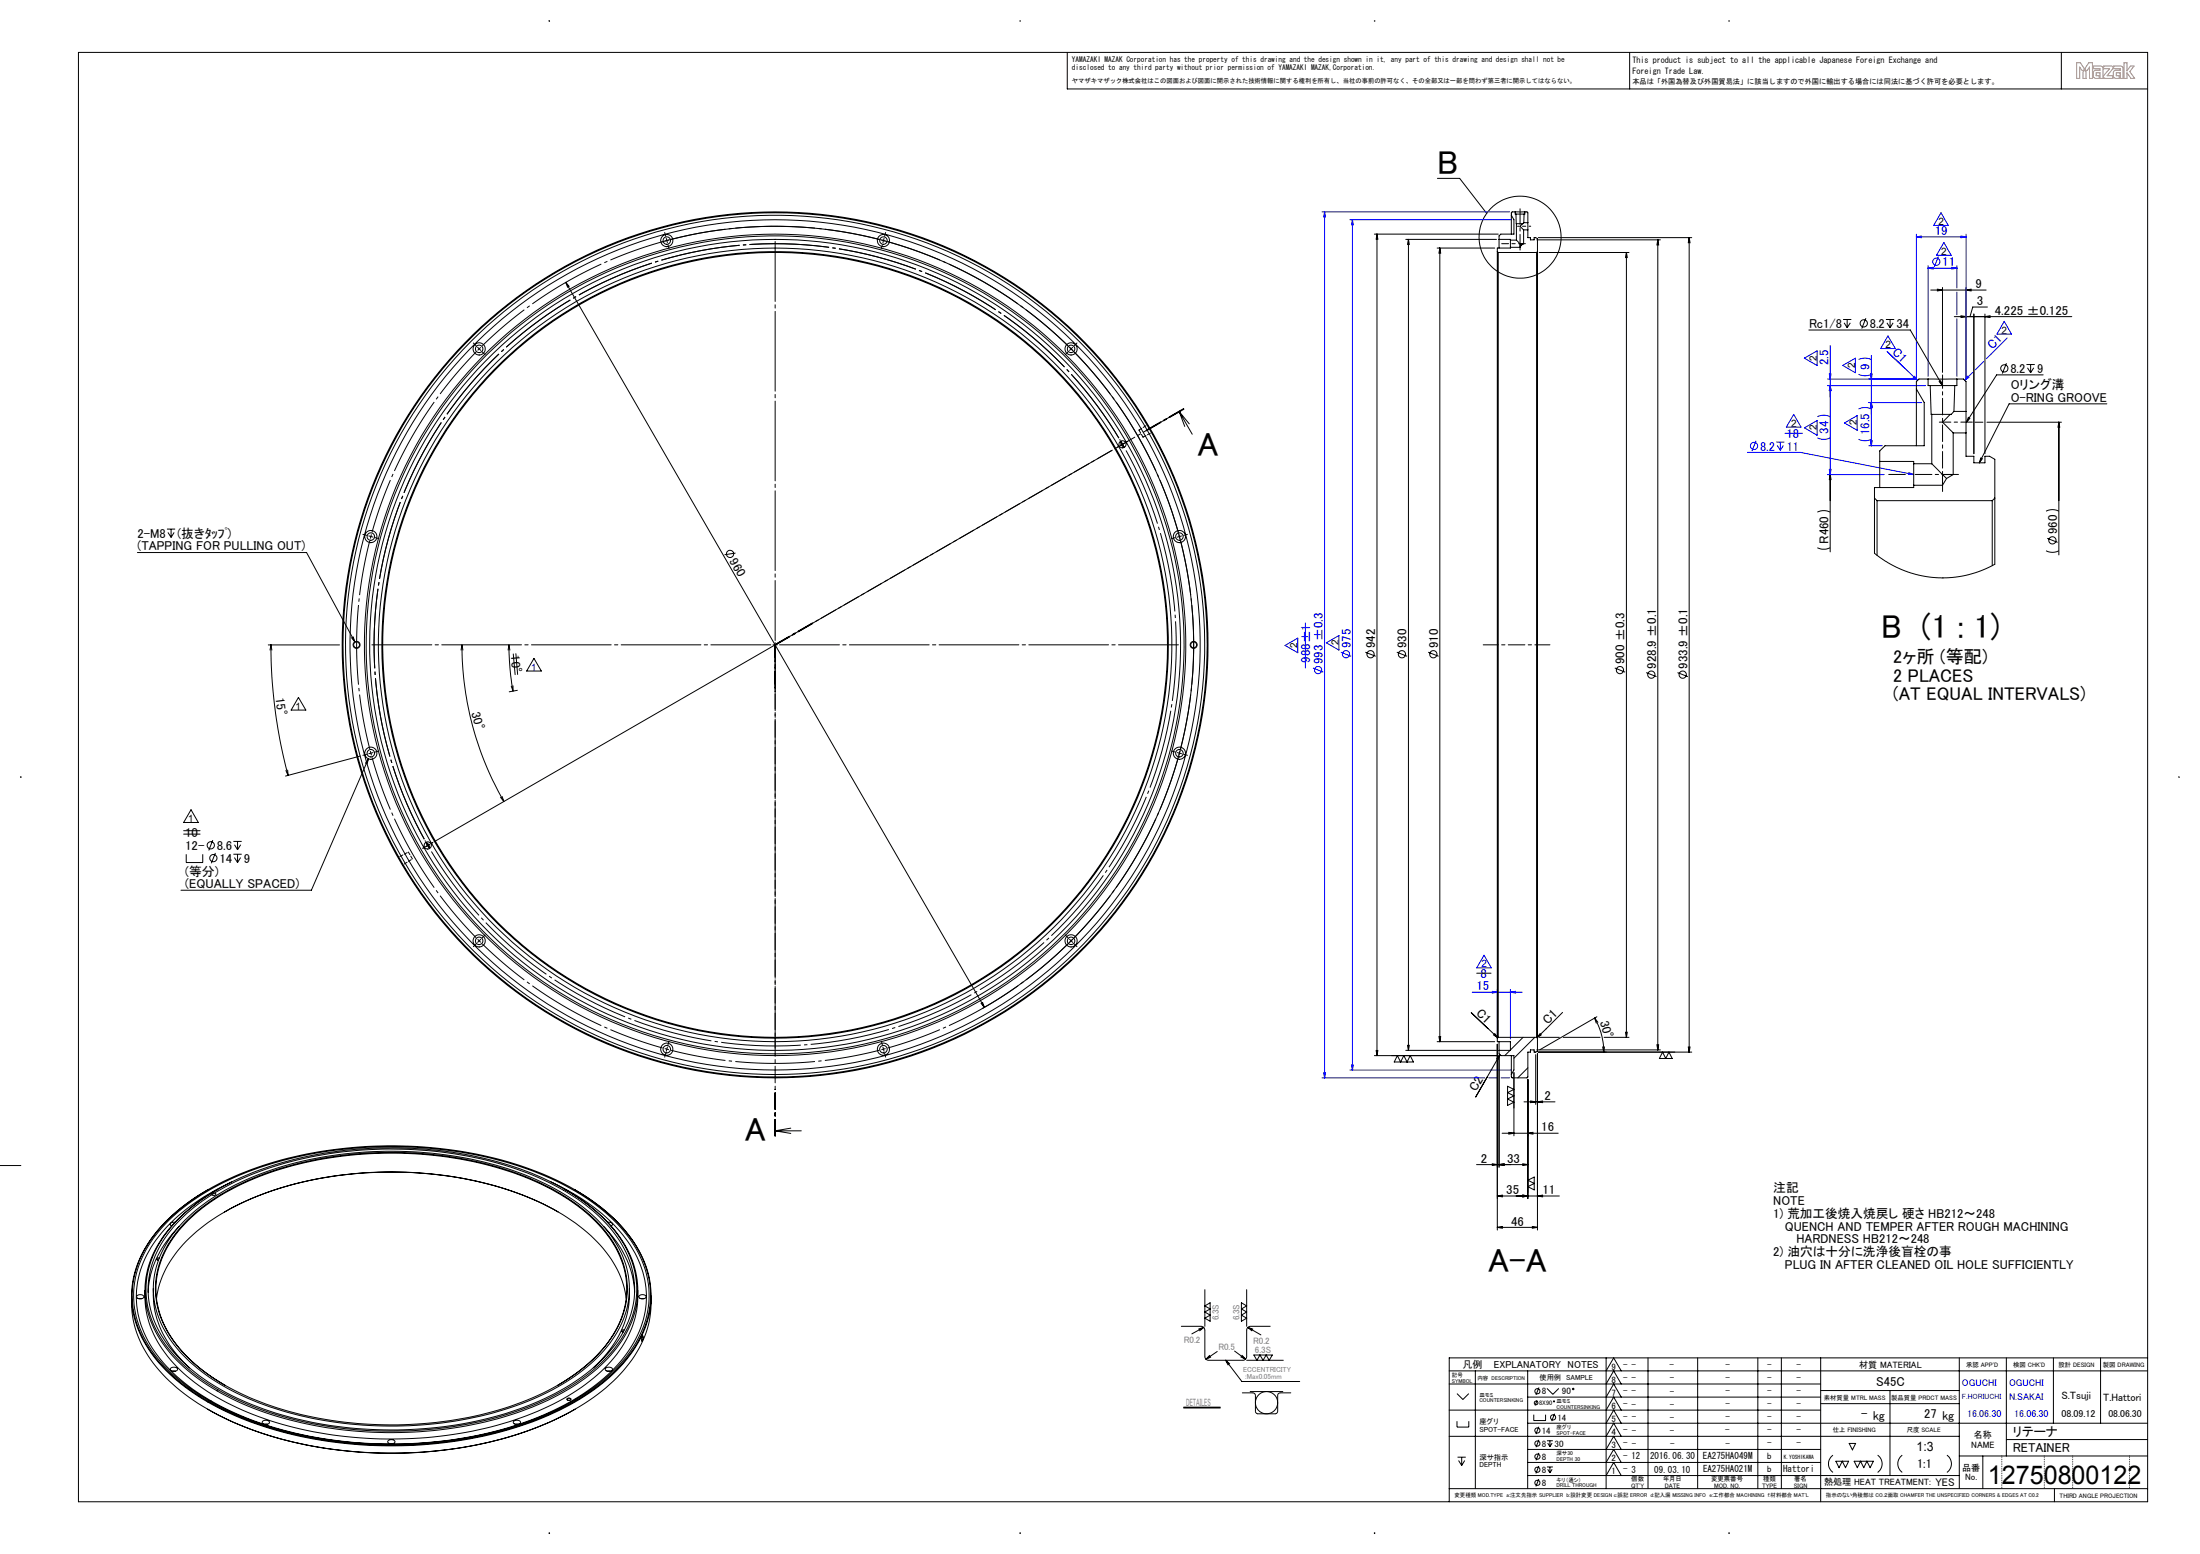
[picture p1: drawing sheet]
<svg xmlns="http://www.w3.org/2000/svg" width="841mm" height="594mm" viewBox="0 0 841 594" stroke-linecap="round" stroke-linejoin="round" font-family="sans-serif">
<g fill="none" stroke="#000" stroke-width=".38">
<path d="M30 20h791v554h-791zM408 20v14h413M623 20v14M788 20v14M549.5 68.2h8.5l10.3 13.4M252.8 92.5a160 160 0 0 1 191.1 92.2 160 160 0 0 1-68.5 200.8M525.4 89.5h47.3M526.4 89.5v314M526.4 89.5l.3 2M526.4 89.5l-.3 2M537.4 91.5h34.7M538.4 91.5v310"/>
<path d="M538.4 91.5l.4 2M538.4 91.5l-.3 2M549.4 94.8h22M550.4 94.8v303.4M550.4 94.8l.4 2M550.4 94.8l-.3 2M572.4 96.2v300.6M572.4 96.2l.3 .3M572.7 96.5v300M572.7 96.5h14.7M573.1 91.5v3.3M573.1 91.5h4.3v.3"/>
<path d="M577.4 91.8v2.7M577.4 94.5v.3h-5v1.4M577.4 94.5h3.7M577.4 91.8h2.3M577.7 82.3v7.2M577.7 82.3l1 1.7v5.5h-5l-.6 .7v1.3M579.2 81h3.7M579.2 81h-1.1l-.4 .3v1M579.2 81v.8h.3M579.5 81.8h3.1M579.5 81.8l.2 3.7M579.7 91.8l1.4 1.4"/>
<path d="M579.7 85.5h2.3M579.7 85.5v6.3M581.1 93.2h1.3M581.1 93.2l.5 .5M581.1 93.2v1.3M581.6 93.7l-.5 .8M582 85.5l-.9 1 1.3 1.4M582.4 93.2l-.8 .5M582.4 87.9v5.3M582.4 87.9h1.7M582.5 85.1l-.5 .4M582.5 85.1h1.6"/>
<path d="M582.6 81.8l-.1 3.3M582.9 81h.8l.4 .3v3.8M582.9 81v.8h-.3M584.1 85.1v2.8M584.1 87.9v2.9h.9v.9h1.5v-.9l1.2 .4v5M587.4 96.5v300M587.5 91.7h47.2M587.7 96.2v300.6M587.7 96.2l-.3 .3M588 90.8h58.7M588.4 96.5h34.3M621.7 96.5v300"/>
<path d="M621.7 96.5l.4 2M621.7 96.5l-.3 2M633.7 91.7v309.6M633.7 91.7l.4 2M633.7 91.7l-.3 2M645.7 90.8v311.4M645.7 90.8l.4 2M645.7 90.8l-.3 2M216.3 107.9l160 277.1M216.3 107.9l.7 1.9M216.3 107.9l1.3 1.6M738.1 110.9h21.1"/>
<path d="M740.6 110.5l2 .4-2 .3M742.6 109.9v32.4M751.6 109.9v35M753.6 110.5l-2 .4 2 .3M759.7 117.4h-5.6l-1 3.6M691.5 126.1h38.7l12.4 21.3M704.6 122.1h3.1M705 123.4l1.1 1.9M706.1 122.1v3.2M707.3 123.4l-1.2 1.9M713.3 121.6l-1.6 4M720.9 122.1h3.2"/>
<path d="M721.3 123.4l1.2 1.9M722.5 122.1v3.2M723.7 123.4l-1.2 1.9M747.1 121h44.9M749.6 120.7l2 .3-2 .4M754.6 120v53.4M758.8 120v53.4M760.8 120.7l-2 .3 2 .4M767 138.8l-1.6 4M774.7 139.3h3.1M776.3 139.3v3.2M450.8 157.3l5 8.7"/>
<path d="M450.8 157.3l3.8 4.7M450.8 157.3l2.1 5.7M732.6 148.7v21.7M732.6 148.7l3 5.2v16.5h-15l-2 2v4M737.1 144.9h11M737.1 144.9h-3.5l-1 1v2.8M737.1 144.9v2.5h.8M737.9 147.4h9.4M737.9 147.4l.3 11h.3M738.5 158.4h7.1M738.5 158.4v18.9M741.3 145.8l1.3 1.6"/>
<path d="M741.9 145.5l.7 1.9M745.6 158.4l-3 3 4.1 4.1M746.9 157.3l-1 1.1h-.3M746.9 157.3h4.7M747.3 147.4l-.4 9.9M748.1 144.9h2.5l1 1v11.4M748.1 144.9v2.5h-.8M751.6 157.3v8.2M752.5 159.5l-.8 1.9M753.1 159.9l-1.4 1.5M775.1 140.6l1.2 1.9M777.5 140.6l-1.2 1.9"/>
<path d="M781 143.3h-17.7l-11.6 18.1M805.4 154.4h-37.4l-11.4 22.5M425.2 172.1l-259.3 149.7M428.4 168.7l1.4 2.3-1.1-.9zM718.6 176.4v10M718.6 176.4h13v.9M731.6 177.3v8.2M731.6 177.3h6.9M738.5 177.3l4.1 4.1M746.7 165.5v15.9M746.7 165.5h4.9M751.6 165.5v8.9h3v2.5h4.2v-2.5h1.8l2 1.2v14.8"/>
<path d="M755 161.4h3M757.2 175l-.6 1.9M757.8 175.3l-1.2 1.6M759.6 161.4h28.4M787 161.4v50.7M787 161.4l.4 2M787 161.4l-.3 2M694.7 195.7l2-.5 1.7 .1 1.2 .4M698.6 181.4h21.6M699.6 181.4v29.6M699.6 181.4l.4 2M699.6 181.4l-.3 2"/>
<path d="M716.6 190.4v21.1l5.8 4 6.4 3 6.2 1.7 7.1 .7 5.3-.3 4.9-.9 4.8-1.4 5.5-2.6v-25.3M716.6 190.4l.9 1M717.5 191.4v20.9M717.5 191.4h44.1M731.6 185.5v.9h-15v4M731.6 185.5h11M742.6 181.4h4.1M742.6 181.4l1.5 1.5M742.6 181.4v4.1M744.1 182.9l-1.5 2.6M746.7 181.4l-2.6 1.5M761.6 191.4v24.8"/>
<path d="M762.6 190.4l-1 1M782.1 195.4l2.3-.6 2.6 .6M52.5 211.2h64.7l18.4 34.1M63.8 202.2h3.2M64.2 203.5l1.2 1.9M65.4 202.2v3.2M66.6 203.5l-1.2 1.9M281.2 211.4l-4.2 .6M450.6 204.3l.5 1.6M451.7 204.9l-1.7 .4M694.7 209.4l2 .5h1.3l1.6-.5M782.1 210.5l2.3 .6 2.6-.6"/>
<path d="M782.6 205.8l4 1.5M102.6 246.5h27.2M103.6 246.5a193.1 193.1 0 0 0 6.5 49.9M103.6 246.5l.3 2M103.6 246.5l-.4 2M134.4 243.8l1.2 1.5M135 243.4l.6 1.9M176.6 246.5a119.3 119.3 0 0 0 16 59.8M176.6 246.5l.4 2M176.6 246.5l-.4 2M194.6 246.5l.3 8.9 1.2 8.8M194.6 246.5l.3 2"/>
<path d="M194.6 246.5l-.4 2M196.2 250l.7 7.9M197.2 249.9l.7 7.9M204.1 251.7l2.8 4.8h-5.6zM521.9 249.3l4 1.6M534 249.3l3.9 1.6M546 249.3l3.9 1.6M617.3 255.3l3.9 1.6M629.3 257.1l3.9 1.5M641.3 257.1l3.9 1.5M114.1 266.6l2.8 4.8h-5.6zM195.4 262.2l.7 2"/>
<path d="M196.1 262.1v2.1M197.8 263.9l-3.1 .5M109.3 294.5l.8 1.9M110 294.4l.1 2M137.7 289l-28.6 7.6M140.8 290l-21.8 50.3h-49.8M140.8 290l-1.1 1.7M140.8 290l-.5 2M70.2 317.5h6.3M70.2 318.8h6.3M73 309.5l2.8 4.9h-5.6zM191.3 304.8l1.3 1.5"/>
<path d="M191.9 304.4l.7 1.9M71.2 326.5v3.2h6.3v-3.2M81.4 321.1l-1.6 4M82.3 326l-1.5 4M89.2 321.6h3.2M89.2 326.5h3.2M89.6 327.8l1.2 1.9M89.6 322.9l1.2 1.9M90.8 321.6v3.2M90.8 326.5v3.2M92 327.8l-1.2 1.9M92 322.9l-1.2 1.9"/>
<path d="M162.8 322l1.1 .9 .3 1.4zM163.1 322.4l.8 1.5M164.2 322.7l-1.4 .9M564.5 372h5.5M375 383.5l1.3 1.5M375.6 383.1l.7 1.9M538.1 399.5l.3 2M538.8 399.5l-.4 2M549.4 398.2h22M550.1 396.2l.3 2M550.8 396.2l-.4 2M568.8 393.2l-6.4-6.1 10.2 9.6"/>
<path d="M570.9 395.6l1.7 1.1M571.4 395l1.2 1.7M572.4 396.8v1.4h5v3.3h-4.3M572.4 399.2v71M572.7 396.5h14.7M572.7 396.5l-.3 .3M573.1 398.2v3.3M582.2 396.5l-4.8 4.8M586.7 396.5l-8 8M587.4 396.5l.3 .3M587.7 396.8v5l-1.2 .4v-.9h-1.5v.9h-.9v9.4l-.4 .4h-5.6l-.4-.4v-.9M588.4 396.5h7.7"/>
<path d="M588.8 395l-1.2 1.7M589.2 395.5l-1.6 1.2M597.3 387l-9.7 9.7M597.6 396.5h14.1M609.6 389.1a26.8 26.8 0 0 1 3.5 13.1M609.6 389.1l1.2 1.7M609.6 389.1l.6 2M610.4 388.6l-21.8 12.7M613.2 396.5h9.5M621.4 394.5l.3 2M622.1 394.5l-.4 2M633.4 399.3l.3 2"/>
<path d="M634.1 399.3l-.4 2M525.4 403.5h47.3M526.1 401.5l.3 2M526.7 401.5l-.3 2M534.2 403.5l1.2 2.4 1.2-2.4 1.3 2.4 1.2-2.4 1.2 2.4h-7.3zM537.4 401.5h34.7M573.1 401.5v1.3l.6 .7h5v5.5l-1 1.7M573.1 403.8v42.4M573.4 403.2l-.7 1.9M573.4 403.2l-1.3 1.5M573.4 403.2l-9.3 16.1M576.3 415.2l2.4 1.2-2.4 1.2 2.4 1.3-2.4 1.2 2.4 1.2-2.4 1.3z"/>
<path d="M577.3 401.5l-2.1 2M577.7 403.5v7.2M578.7 410v24.2M584.1 412.7v45.4M584.1 408.2l-3.9 3.8M587.1 403.1v19.1M587.5 401.3h47.2M587.7 402.8v67.4M588 402.2h58.7M612.6 400.1l.5 2.1M613.3 400.1l-.2 2.1M635.6 402.2l1.2 2.4 1.2-2.4 1.2 2.4h-4.9z"/>
<path d="M645.4 400.1l.3 2.1M646.1 400.1l-.4 2.1M296.3 432.3h10M296.3 432.3l6 .9M302.3 431.2l-6 1.1M574.2 433.2h21.5M576.7 432.8l2 .4-2 .3M582.6 421.2h11.8M585 420.8l2.1 .4-2.1 .3M586.1 432.8l-2 .4 2 .3M589.7 420.8l-2 .4 2 .3M0 445.5h8"/>
<path d="M79.5 454.7a62.6 62.6 0 0 0-25.3 24.8 35.5 35.5 0 0 0 4.4 38.8 78.8 78.8 0 0 0 32.8 23.5 161.5 161.5 0 0 0 116.4 0 77.3 77.3 0 0 0 33.8-24.9 35.7 35.7 0 0 0-1-44.5 68.4 68.4 0 0 0-20.9-17.7M81 456.3a.78 .78 0 0 1 .8-.3 .78 .78 0 0 1 .6 .7 .84 .84 0 0 1-1.4-.4zM83.3 454.6a59.8 59.8 0 0 0-24.2 23.6 33.8 33.8 0 0 0 4.9 37.7 80.8 80.8 0 0 0 37.2 24 154.4 154.4 0 0 0 102.2-2 76.2 76.2 0 0 0 32.4-22.7 34.2 34.2 0 0 0-.6-44.7 67.5 67.5 0 0 0-19.3-15.9M88.5 451.8a71 71 0 0 0-30.8 25 34.9 34.9 0 0 0 2.5 41.3 76.3 76.3 0 0 0 32.4 23.2 158.9 158.9 0 0 0 92.2 6.9 106.6 106.6 0 0 0 46.2-21.5 42.7 42.7 0 0 0 16.1-29.9 39.5 39.5 0 0 0-12.7-29 81.5 81.5 0 0 0-23.7-16M564.4 445.2h19.7M570.4 444.8l2 .4-2 .3M572.4 457.2h23.7M572.4 457.2l2 .3M574.4 456.8l-2 .4M575.1 444.8l-2 .4 2 .3M582 456.8l2.1 .4-2.1 .3M582 444.8l2.1 .4"/>
<path d="M584.1 445.2l-2.1 .3M584.1 451.1l2.4-1.2v4.9l-2.4-1.2 2.4-1.2zM589.7 456.8l-2 .4 2 .3M63.6 466.8a96.1 96.1 0 0 1 41.5-22.7 163 163 0 0 1 100.4 3.9 80.3 80.3 0 0 1 34.9 24.3 35.7 35.7 0 0 1 0 45.8 79.6 79.6 0 0 1-34.9 24.3 161.3 161.3 0 0 1-111.8 0 79.7 79.7 0 0 1-34.9-24.3 35.7 35.7 0 0 1 0-45.8zM64.3 466.7a96.3 96.3 0 0 1 41.7-22.5 161.5 161.5 0 0 1 100.2 4.4 78.3 78.3 0 0 1 34.3 24.5 35.5 35.5 0 0 1-.3 44.5 76.7 76.7 0 0 1-32.4 23.5 159.8 159.8 0 0 1-87.7 8.3 113.2 113.2 0 0 1-50.4-20.9 46 46 0 0 1-18.2-28.2 38 38 0 0 1 11.5-32.3zM66.9 467.2a1.04 1.04 0 0 0-1.3 0 1.04 1.04 0 0 0-.3 1.2l.3 .2M68.5 468.8a38.8 38.8 0 0 0-11.9 25.2M68.8 465.4a93.5 93.5 0 0 1 41.2-21.6 154.3 154.3 0 0 1 93.1 4.6 74.7 74.7 0 0 1 33.4 24 33.7 33.7 0 0 1-.8 42 74.9 74.9 0 0 1-32 22.8 152.7 152.7 0 0 1-108.7-.2 72.9 72.9 0 0 1-32.7-24.3 33.7 33.7 0 0 1 1.7-42zM68.8 466.3a91.6 91.6 0 0 1 40.4-21.8 152.6 152.6 0 0 1 94.5 4.7 72 72 0 0 1 32.5 24.1 33.4 33.4 0 0 1-1.7 41.6 78.8 78.8 0 0 1-36.7 23.9 152.3 152.3 0 0 1-101.2-1.8 75.5 75.5 0 0 1-32.1-22.4 33.8 33.8 0 0 1 .8-44.4zM70.7 466.4a90.7 90.7 0 0 1 40.3-21.4 149.4 149.4 0 0 1 91.4 4.8 71.5 71.5 0 0 1 31.2 22.5 32.9 32.9 0 0 1-.5 41.2 76.7 76.7 0 0 1-36 23.9 148.7 148.7 0 0 1-100.3-2 70.3 70.3 0 0 1-32.1-23.9 32.7 32.7 0 0 1 1.4-39.9zM71.6 466.4a89.7 89.7 0 0 1 40.5-21.2 147.1 147.1 0 0 1 90.8 5.4 69.1 69.1 0 0 1 30.5 22.6 32.3 32.3 0 0 1-.8 39.7 71.3 71.3 0 0 1-31.3 22.3 146.6 146.6 0 0 1-103.9-.2 70.9 70.9 0 0 1-31.1-22.4 32.5 32.5 0 0 1 .8-41zM213.3 463.2a55.4 55.4 0 0 1 23.4 23.6l1.6 4.3 1.1 5.2"/>
<path d="M213.3 463.2a128.5 128.5 0 0 0-60.9-15.2 134.1 134.1 0 0 0-64.2 13.9 56.8 56.8 0 0 0-25.5 24.6l-2.1 5.7-.8 4.1M213.3 463.2a131.3 131.3 0 0 0-65.9-15.2 129 129 0 0 0-61.6 15.3M230.7 468.8a38.5 38.5 0 0 1 11.9 25.2M232.3 467.2a1.05 1.05 0 0 1 1.3 0 1.05 1.05 0 0 1 .3 1.2l-.3 .2M572.4 469.2h15.3M572.4 469.2l2 .3M574.4 468.8l-2 .4M585.7 468.8l2 .4M587.7 469.2l-2 .3M50.3 495.4a40.3 40.3 0 0 0 13.1 31.2 96.9 96.9 0 0 0 41.6 22.7 163 163 0 0 0 100.6-3.8 81.4 81.4 0 0 0 33.9-23 38.4 38.4 0 0 0 9.4-27.1M52.3 495.4a1.67 1.67 0 0 1 2.7 .4 1.58 1.58 0 0 1-2.8-.2zM53 496.4h1.2"/>
<path d="M55.4 493.2a38.2 38.2 0 0 0 12.1 29.1 91.7 91.7 0 0 0 40.5 22.2 155.9 155.9 0 0 0 93.3-3.3 78.5 78.5 0 0 0 34.5-23.5 36.3 36.3 0 0 0 8-24.5M58.6 492.6a36.8 36.8 0 0 0 11.5 28l2.3 2.2M60.9 480.8a.54 .54 0 0 0-.9 .2 .54 .54 0 0 0 .6 .7M240.6 492.6a37.1 37.1 0 0 1-12.1 28.6l-1.7 1.6M244.3 495.4a1.67 1.67 0 0 1 2.7 .4 1.58 1.58 0 0 1-2.8-.2zM245 496.4h1.2M460.6 499.2l2-1.2v7l-2-1.1 2-1.2-2-1.2 2-1.2zM460.6 493v14M474.6 498l2 1.2-2 1.1 2 1.2-2 1.2 2 1.2-2 1.1zM476.6 493v14M238.7 508.3a.56 .56 0 0 0-.8 0 .56 .56 0 0 0 0 .8l.3 .1M245.6 510.6l.2 1-.4 1.2-.1-1z"/>
<path d="M451.6 507h7.6l1 .5 .4 1v10.1l.3 .9 1 .5 13.7-.1 .6-.4 .4-.9v-10.1l.4-1 .9-.5h7.7M460.1 507.4l-4.5 2.5M460.1 507.4l-1.9 .6M460.1 507.4l-1.5 1.3M462.4 518.1l-1.4 1.4M462.8 518.8l-1.8 .7M465.3 516.6l-4.3 2.9M468.6 520l6.1 8.1h22.2M468.6 520l.8 1.8M468.6 520l1.5 1.3M471.9 516.4l4.2 3.1M474.3 518.7l1.8 .8"/>
<path d="M474.8 518l1.3 1.5M476.6 520h14M477 507.4l5 2.9M477 507.4l1.5 1.3M477 507.4l1.9 .6M479.3 517.9h7.1l-1.2 2.1-1.2-2.1-1.2 2.1-1.2-2.1-1.1 2.1zM614 519v50M630 519v50M649 519v50M672 519v50M681 519v50M696 519v55"/>
<path d="M749 519v50M767 519v37.5M785 519v25M803 519v25M821 519h-267v55M65.3 523l.2-.2a1.41 1.41 0 0 1 2.3 .9 1.67 1.67 0 0 1-2.7-.4zM65.9 524.1h1.2M79.4 538.6a138.2 138.2 0 0 0 63.6 16.8 149.2 149.2 0 0 0 72.9-14.6l4-2.2M86 529.5a55.4 55.4 0 0 1-23.5-23.7 32.2 32.2 0 0 1 4.8-34 74.3 74.3 0 0 1 33.8-22.8 146.8 146.8 0 0 1 101.7 1.8 69.2 69.2 0 0 1 30.4 22.7 32.2 32.2 0 0 1-.8 39.5 62.5 62.5 0 0 1-19.1 16.5M216.8 534.6a.72 .72 0 0 1 .9-.3 .72 .72 0 0 1 .4 .9 .73 .73 0 0 1-.8 .2 .73 .73 0 0 1-.5-.8zM216.8 534.8l.1-.1a.6 .6 0 0 1 .8-.3 .6 .6 0 0 1 .3 .7 .74 .74 0 0 1-1.2-.3zM231.6 523a1.63 1.63 0 0 1 2.5 .5 1.61 1.61 0 0 1-2.7-.2z"/>
<path d="M232.2 524.1h1.1M452.5 537.9h14M452.5 538.2h14M474.9 532.4h4l.8 .4 .2 .5v6.3l.9 .8 7.2-.1 .4-.9 .2-6.5 .8-.5h4M477.9 531.9h12.5M554 539h142M554 529h142M554 524h267M557 532.7l2.2 2.2 2.3-2.2M564 524v45M584 534h112M584 524v45"/>
<path d="M587.6 535.3l-.8 1.9M588.3 530.4l-1.1 2.8M591.4 530.7l2.2 2.3 2.3-2.3M614 539l2.9-5 2.9 5M614 534l2.9-5 2.9 5M614 529l2.9-5 2.9 5M614 524l2.9-5 2.9 5M696 531.5h53M696 536.5h53M722.5 531.5v32.5M100.4 543.2l.2-.1a1.41 1.41 0 0 1 2.3 .8 1.67 1.67 0 0 1-2.7-.3zM101 544.4h1.2"/>
<path d="M148.3 550.8a1.67 1.67 0 0 1 2.7 .4 1.58 1.58 0 0 1-2.8-.2zM149 551.8h1.2M196.4 543.2a1.63 1.63 0 0 1 2.6 .6 1.61 1.61 0 0 1-2.8-.2zM197 544.4h1.2M554 549h195M557 543.2v2.3h4.5v-2.3M557.2 557h3.1M557.6 558.3l1.2 1.9M558.8 557v3.2M559.9 558.3l-1.1 1.9M584 554h112M584 559h112"/>
<path d="M584 544h237M586.3 540.7v2.3h4.5v-2.3M588.3 545.4l-1.2 2.8M588.3 555.4l-1.1 2.8M588.3 550.4l-1.1 2.8M591.4 550.7h2.2M591.6 551.6l.9 1.4M592.5 550.7v2.3M593.3 551.6l-.8 1.4M594.3 540.4l-1.1 2.8M614 559l2.9-5 2.9 5M614 554l2.9-5 2.9 5"/>
<path d="M614 549l2.9-5 2.9 5M614 544l2.9-5 2.9 5M700.7 556.2a4.1 4.1 0 0 0 0 6.6M701.8 558.5h4.9l-1.2 2.5-1.2-2.5-1.3 2.5zM706.9 551.7h2.5l-1.3 2.5zM708.8 558.5h7.3l-1.2 2.5-1.2-2.5-1.2 2.5-1.3-2.5-1.2 2.5zM717.8 556.2a4 4 0 0 1 0 6.6M727.2 556.2a4.1 4.1 0 0 0 0 6.6M744.3 556.2a4 4 0 0 1 0 6.6M749 556.5h72M758 556.5v12.5M767 550.3h54"/>
<path d="M554 569h267M584 564h165M588.3 565.4l-1.2 2.8M588.3 560.4l-1.2 2.8M591.4 560.7h2.2M591.6 561.6l.9 1.4M592.5 560.7v2.3M593.3 561.6l-.8 1.4M614 564l2.9-5 2.9 5M785.4 569v5"/>
<circle cx="210" cy="8" r=".11"/>
<circle cx="390" cy="8" r=".1"/>
<circle cx="525.5" cy="8" r=".1"/>
<circle cx="661" cy="8" r=".1"/>
<circle cx="254.9" cy="91.9" r="1.43"/>
<circle cx="254.9" cy="92" r="2.34"/>
<circle cx="337.7" cy="91.9" r="2.35"/>
<circle cx="337.7" cy="91.9" r="1.43"/>
<circle cx="581.1" cy="90.7" r="15.7"/>
<circle cx="183.2" cy="133.4" r="2.35"/>
<circle cx="183.2" cy="133.4" r="1.43"/>
<circle cx="409.4" cy="133.4" r="2.35"/>
<circle cx="409.4" cy="133.4" r="1.43"/>
<circle cx="712.5" cy="123.6" r="1.38"/>
<circle cx="766.2" cy="140.8" r="1.39"/>
<circle cx="429.1" cy="169.8" r="1.36"/>
<circle cx="141.7" cy="205.1" r="1.43"/>
<circle cx="141.8" cy="205.1" r="2.34"/>
<circle cx="279.1" cy="211.7" r="1.38"/>
<circle cx="450.8" cy="205.1" r="2.35"/>
<circle cx="450.8" cy="205.1" r="1.43"/>
<circle cx="784.6" cy="206.5" r="1.38"/>
<circle cx="136.3" cy="246.5" r="1.32"/>
<circle cx="136.3" cy="246.5" r="1.13"/>
<circle cx="296.3" cy="246.5" r="165.5"/>
<circle cx="296.3" cy="246.5" r="151.7"/>
<circle cx="296.3" cy="246.5" r="150"/>
<circle cx="296.3" cy="246.5" r="162.5"/>
<circle cx="296.3" cy="246.5" r="165.2"/>
<circle cx="296.3" cy="246.5" r="155"/>
<circle cx="296.3" cy="246.5" r="157"/>
<circle cx="296.3" cy="246.5" r="156.3"/>
<circle cx="296.3" cy="246.5" r="164.2"/>
<circle cx="296.3" cy="246.5" r="150.3"/>
<circle cx="456.3" cy="246.5" r="1.32"/>
<circle cx="456.3" cy="246.5" r="1.13"/>
<circle cx="523.9" cy="250.1" r="1.38"/>
<circle cx="535.9" cy="250.1" r="1.38"/>
<circle cx="547.9" cy="250.1" r="1.38"/>
<circle cx="619.3" cy="256.1" r="1.38"/>
<circle cx="631.2" cy="257.9" r="1.38"/>
<circle cx="643.2" cy="257.9" r="1.38"/>
<circle cx="8" cy="297" r=".11"/>
<circle cx="141.7" cy="287.9" r="1.43"/>
<circle cx="141.8" cy="287.9" r="2.34"/>
<circle cx="450.8" cy="287.9" r="2.35"/>
<circle cx="450.9" cy="287.9" r="1.43"/>
<circle cx="833" cy="297" r=".11"/>
<circle cx="80.6" cy="323.1" r="1.37"/>
<circle cx="81.6" cy="328" r="1.38"/>
<circle cx="163.5" cy="323.2" r="1.39"/>
<circle cx="183.2" cy="359.6" r="2.35"/>
<circle cx="183.2" cy="359.6" r="1.43"/>
<circle cx="409.4" cy="359.6" r="2.35"/>
<circle cx="409.4" cy="359.6" r="1.43"/>
<circle cx="254.9" cy="401" r="1.43"/>
<circle cx="254.9" cy="401.1" r="2.34"/>
<circle cx="337.7" cy="401" r="2.35"/>
<circle cx="337.7" cy="401" r="1.43"/>
<circle cx="484.2" cy="536.2" r="4.3"/>
<circle cx="587.2" cy="536.3" r=".7"/>
<circle cx="587.7" cy="531.8" r="1"/>
<circle cx="594.1" cy="535.7" r=".2"/>
<circle cx="601.4" cy="530.9" r=".27"/>
<circle cx="587.7" cy="546.8" r=".98"/>
<circle cx="587.7" cy="551.8" r="1"/>
<circle cx="587.7" cy="556.8" r=".99"/>
<circle cx="593.7" cy="541.8" r="1"/>
<circle cx="587.7" cy="561.8" r=".98"/>
<circle cx="587.7" cy="566.8" r=".98"/>
<circle cx="210" cy="586" r=".11"/>
<circle cx="390" cy="586" r=".09"/>
<circle cx="525.5" cy="586" r=".09"/>
<circle cx="661" cy="586" r=".09"/>
</g>
<g fill="none" stroke="#00f" stroke-width=".38">
<path d="M505.4 81h71.7M506.3 81v331M506.3 81l.4 2M506.3 81l-.3 2M516 84h61.7M517 84v325M517 84l.3 2M517 84l-.4 2M732.6 89.5v55.4h-34M732.6 90.6h19M732.6 90.6l2 .3M734.6 90.2l-2 .4"/>
<path d="M741 98.1l-1.6 3.9M742 81.3l2.8 4.9h-5.6zM743.1 92.7l2.8 4.9h-5.6zM749.6 90.2l2 .4M751.6 89.5v55.4M751.6 90.6l-2 .3M737.1 101.5v42.4M737.1 102.5h11M737.1 102.5l2 .4M739.1 102.2l-2 .3M746.1 102.2l2 .3M748.1 101.5v8.6"/>
<path d="M748.1 111.6v8.7M748.1 102.5l-2 .4M689.8 136.9l4.8-2.8v5.6zM699.6 132.1v49.3M704.4 139.7l4.9-2.8v5.6zM710.5 137.4l2.3-.5 2.6 .5M715.4 135.8v34.6M721.7 128.4l2.8 4.8h-5.6zM748.1 121.8v22.1M758.3 138.2l-3.2 3.2M766.2 122.8l2.7 4.9h-5.5zM767.3 129.2l-8 7.9"/>
<path d="M685.7 158.4l2.8 4.9h-5.6zM694.7 159.3l2.3-.6 2.6 .6M698.6 147.4h37.5M699.3 149.4l.3-2 .4 2M699.3 142.9l.3 2 .4-2M710.5 156.3l1.9-.5 1.7 .1 1.3 .4M710.5 143.1l2.3 .5 2.6-.5M714.4 153.9h20.2M715 155.9l.4-2 .3 2M715 142.9l.4 2 .3-2M727.8 140.5l-6.4-6.1 11.6 11M731.3 144.3l1.7 1.1"/>
<path d="M731.8 143.8l1.2 1.6M752.2 143.7l-1.1 1.7M752.7 144.2l-1.6 1.2M754 142.4l-2.9 3M668 172.9h20.2l43.4 8.5M671.3 168.5l-1.6 3.9M679 169h3.1M679.4 170.2l1.2 1.9M680.6 169v3.1M681.7 170.2l-1.1 1.9M682.3 165.6h6.7M689.8 163.5l4.8-2.7v5.6z"/>
<path d="M694.7 167.4l2 .5h1.3l1.6-.5M699.3 179.4l.3 2M700 179.4l-.4 2M705.1 161.7l4.8-2.9v5.7zM710.5 167.9l2.3 .6 2.6-.6M714.4 170.4h5.2M715 168.4l.4 2M715.7 168.4l-.3 2M698.6 181.4h21.6M729.5 181.3l2.1 .1M729.7 180.7l1.9 .7M499 238.1v17.2"/>
<path d="M491.2 246.7l4.9-2.8v5.6zM501.9 255.3l3.9 1.6M507 245.7l4.8-2.8v5.6zM512.6 249.3l3.9 1.6M562.8 379.3h19.1M567.3 365.1l2.8 4.9h-5.6zM570.4 378.9l2 .4-2 .3M572.4 378.2v17.6M577.4 378.2v19M579.4 378.9l-2 .4 2 .3M505.4 412h62.2M506 410l.3 2"/>
<path d="M506.7 410l-.4 2M516 409h61.7M516.6 407l.4 2M517.3 407l-.3 2M569.1 412h3.2M573.8 412h3.3"/>
<circle cx="740.2" cy="100" r="1.39"/>
<circle cx="670.5" cy="170.4" r="1.38"/>
<circle cx="503.9" cy="256.1" r="1.38"/>
<circle cx="514.6" cy="250.1" r="1.38"/>
</g>
<path d="M793.9 24h1.4l1.3 2.1a.56 .56 0 0 1-.1 .8 .56 .56 0 0 1-.8-.2l-.7-1.1v4.4h-1.1zM796.5 27.2l.5-.2 .4 .4 .1 2.6h-1.2zM798.5 24h1.4v6h-1.1v-4.4l-.7 1.1a.58 .58 0 0 1-.9 .1 .58 .58 0 0 1-.1-.8zM800.3 25.3h2.9l.5 .3 .2 4.4h-1.1v-2.2h-1.5v1.2h1.2v1l-1.6-.1-.6-.4v-2.2l.8-.5h1.7v-.5h-2.5zM804.2 25.3h3.1l.4 .2v.7l-2.2 2.8h2.2v1l-3.4-.2-.1-.9 2.2-2.6h-2.2zM808 25.3h2.8l.6 .3 .2 4.4h-1.1v-2.2h-1.5v1.2h1.1v1l-1.5-.1-.5-.3-.2-.5 .2-1.9 .6-.4h1.8v-.5h-2.5zM812 24h1.1v3.1l1.3-1.8h1.4l-1.7 2.1 1.9 2.6h-1.4l-1.5-2.2v2.2h-1.1z" fill="none" stroke="#ff8040" stroke-width=".38"/>
<g fill="none" stroke="#000" stroke-width=".38" stroke-dasharray="30.5 1.3 1.3 1.3" stroke-linecap="butt">
<path d="M254.9 91.9l-.8 .3M254.9 91.9l.8-.2M337.7 91.9l-.8-.2M337.7 91.9l.8 .3M183.2 133.3l-.6 .6M183.2 133.3l.6-.5M409.5 133.3l-.6-.5M409.5 133.3l.5 .6M428.3 168.4l-.3-.5M429.1 169.8l-.4-.7M429.1 169.8l.4 .7M141.8 205.1l-.2 .8"/>
<path d="M141.8 205.1l.2-.8M141.8 287.9l.2 .8M141.8 287.9l-.2-.8M450.9 287.9l.2-.8M450.9 287.9l-.2 .8M162.7 321.7l-.3-.5M183.2 359.6l.6 .6M183.2 359.6l-.6-.6M409.5 359.6l.5-.6M409.5 359.6l-.6 .6M254.9 401l.8 .2M254.9 401l-.8-.2"/>
<path d="M337.7 401l.8-.2M337.7 401l-.8 .2"/>
</g>
<path d="M428.3 168.4a153.3 153.3 0 0 0-208.6-54.7 153.3 153.3 0 0 0-57 208M164.4 324.6a153.3 153.3 0 0 0 208.6 54.7 153.3 153.3 0 0 0 56.9-208" fill="none" stroke="#000" stroke-width=".38" stroke-dasharray="30.5 1.3 1.3 1.3" stroke-dashoffset="-1.1" stroke-linecap="butt"/>
<path d="M253.3 92.4a160 160 0 0 0-68.9 39.8M336.1 91.5a160 160 0 0 0-79.6 0M182 134.5a160 160 0 0 0-39.8 69M408.3 132.2a160 160 0 0 0-69-39.8M141.3 206.7a160 160 0 0 0 0 79.6M450.4 203.5a160 160 0 0 0-39.8-69M142.2 289.5a160 160 0 0 0 39.8 68.9M451.3 286.3a160 160 0 0 0 0-79.6M410.6 358.4a160 160 0 0 0 39.8-68.9M184.4 360.8a160 160 0 0 0 68.9 39.8M256.5 401.5a160 160 0 0 0 79.6 0M339.3 400.6a160 160 0 0 0 69-39.8" fill="none" stroke="#000" stroke-width=".38" stroke-dasharray="30.5 1.3 1.3 1.3" stroke-dashoffset="9.3" stroke-linecap="butt"/>
<path d="M452.5 156.2l-14.9 8.6M452.6 156.4l-14.9 8.6M296.2 246.5v17.8M296.3 246.4l14.8-8.6M296.3 246.5l156.2-90.2M296.4 246.6l14.8-8.6M296.5 246.5v17.8M296.2 434.2v-17.8M296.3 434.2v-187.7M296.5 434.2v-17.8" fill="none" stroke="#000" stroke-width=".38" stroke-dasharray="6.3 1.3 1.3 1.3"/>
<path d="M765.2 556.5v12.5M781.5 556.5v12.5M792.3 556.5v12.5M814.1 556.5v12.5" fill="none" stroke="#000" stroke-width=".38" stroke-dasharray="0 .6"/>
<path d="M721.2 181.4h28.3" fill="none" stroke="#000" stroke-width=".38" stroke-dasharray="6.3 1.3 1.3 1.3" stroke-dashoffset="-.8"/>
<path d="M742.6 187.9v-44.6" fill="none" stroke="#000" stroke-width=".38" stroke-dasharray="6.3 1.3 1.3 1.3" stroke-dashoffset="1.2"/>
<path d="M741.3 161.4h12.7" fill="none" stroke="#000" stroke-width=".38" stroke-dasharray="6.3 1.3 1.3 1.3" stroke-dashoffset="1.9"/>
<path d="M567 246.5h25.5" fill="none" stroke="#000" stroke-width=".38" stroke-dasharray="6.3 1.3 1.3 1.3" stroke-dashoffset=".6"/>
<path d="M574.1 93.1h9" fill="none" stroke="#000" stroke-width=".38" stroke-dasharray="6.3 1.3 1.3 1.3" stroke-dashoffset="3.7"/>
<path d="M580.1 86.5h5.1" fill="none" stroke="#000" stroke-width=".38" stroke-dasharray="6.3 1.3 1.3 1.3" stroke-dashoffset="5.7"/>
<path d="M581.1 79.8v15.8" fill="none" stroke="#000" stroke-width=".38" stroke-dasharray="6.3 1.3 1.3 1.3" stroke-dashoffset=".4"/>
<path d="M435.4 164.4l1.6 2.7M438.1 162.7l-2.7 1.7M439.7 165.6l-2.7 1.5M152.9 327.4l3.2-1.7M154.5 330.3l3.2-2M157.7 328.3l-1.6-2.6" fill="none" stroke="#000" stroke-width=".38" stroke-dasharray="1.3 .6"/>
<g fill="none" stroke="#000" stroke-width=".38" stroke-dasharray="30.5 1.3 1.3 1.3">
<path d="M254.5 90.3l-.4-1.4M254.9 91.9l-.2-.8M254.9 91.9l.2 .8M255.3 93.5l.4 1.5M337.3 93.5l-.4 1.5M337.7 91.9l.2-.8M337.7 91.9l-.2 .8M338.2 90.3l.4-1.4M182 132.2l-1.1-1.1M183.2 133.3l-.6-.5M183.2 133.3l.6 .6M184.4 134.5l1 1.1"/>
<path d="M408.3 134.5l-1.1 1.1M409.5 133.3l.5-.5M409.5 133.3l-.6 .6M410.6 132.2l1.1-1.1M427.7 170.6l-.5 .3M429.1 169.8l.7-.4M429.1 169.8l-.7 .4M430.6 169l.4-.3M140.2 204.6l-1.5-.3M141.8 205.1l-.8-.2M141.8 205.1l.8 .2M143.4 205.5l1.4 .4"/>
<path d="M449.3 205.5l-1.5 .4M452.5 204.6l1.4-.3M296.3 246.5v-.9M296.3 246.5h-.8M296.3 246.5v.8M296.3 246.5h.9M140.2 288.3l-1.5 .4M141.8 287.9l-.8 .2M141.8 287.9l.8-.2M143.4 287.5l1.4-.4M449.3 287.5l-1.5-.4M450.9 287.9l.8 .2"/>
<path d="M450.9 287.9l-.8-.2M452.5 288.3l1.4 .4M162.1 324l-.5 .2M165 322.3l.4-.3M183.2 359.6l-.6 .6M183.2 359.6l.6-.6M184.4 358.4l1-1M408.3 358.4l-1.1-1M409.5 359.6l.5 .6M409.5 359.6l-.6-.6M182 360.8l-1.1 1.1M410.6 360.8l1.1 1.1"/>
<path d="M255.3 399.4l.4-1.4M337.3 399.4l-.4-1.4M254.5 402.6l-.4 1.5M254.9 401l-.2 .8M254.9 401l.2-.8M337.7 401l.2 .8M337.7 401l-.2-.8M338.2 402.6l.4 1.5"/>
</g>
<path d="M294.7 246.5h-152.5M296.3 244.8v-152.5M296.3 248.1v152.5M298 246.5h152.5" fill="none" stroke="#000" stroke-width=".38" stroke-dasharray="30.5 1.3 1.3 1.3" stroke-dashoffset="7.6"/>
<path d="M754.4 120.9h.3v.3h-.3z" fill="#000"/>
<g font-size="12.7">
<text x="549.5" y="66.4">B</text>
<text x="457.7" y="174.3">A</text>
<text x="719.2" y="243.7">B (1 : 1)</text>
<text x="284.7" y="436">A</text>
<text x="568.9" y="486.3">A-A</text>
</g>
<text font-size="9.9" x="759.9" y="567.3">12750800122</text>
<g font-size="7.1">
<text x="723.7" y="253.5">2ヶ所 (等配)</text>
<text x="723.7" y="260.6">2 PLACES</text>
<text x="723.7" y="267.6">(AT EQUAL INTERVALS)</text>
</g>
<g font-size="4.9" fill="#00f">
<text x="739.6" y="89.8">19</text>
<text x="742.5" y="101.8">11</text>
<text x="723.1" y="135" transform="rotate(44 723.1 135)">C1</text>
<text x="761.7" y="133.8" transform="rotate(-45 761.7 133.8)">C1</text>
<text x="698.9" y="139.6" transform="rotate(-90 698.9 139.6)">2.5</text>
<text x="714.7" y="141.5" transform="rotate(-90 714.7 141.5)">9</text>
<text x="683" y="167.3">18</text>
<text x="698.9" y="165.8" transform="rotate(-90 698.9 165.8)">34</text>
<text x="714.7" y="166.3" transform="rotate(-90 714.7 166.3)">16.5</text>
<text x="672.8" y="172.2">8.2</text>
<text x="683" y="172.2">11</text>
<text x="516.3" y="247.8" transform="rotate(-90 516.3 247.8)">975</text>
<text x="500.8" y="253.4" transform="rotate(-90 500.8 253.4)">988±1</text>
<text x="505.7" y="253.9" transform="rotate(-90 505.7 253.9)">993 ±0.3</text>
<text x="566" y="373.6">8</text>
<text x="564.4" y="378.5">15</text>
</g>
<g font-size="4.9">
<text x="755.2" y="110.2">9</text>
<text x="755.7" y="116.6">3</text>
<text x="691.6" y="125.4">Rc1/8</text>
<text x="714.8" y="125.4">8.2</text>
<text x="725" y="125.4">34</text>
<text x="762.6" y="120.3">4.225 ±0.125</text>
<text x="768.5" y="142.6">8.2</text>
<text x="778.7" y="142.6">9</text>
<text x="768.6" y="148.7">Oリング溝</text>
<text x="768.6" y="153.6">O-RING GROOVE</text>
<text x="52.6" y="205.5">2-M8</text>
<text x="67.8" y="205.5">(抜きﾀｯﾌﾟ)</text>
<text x="698.9" y="207.8" transform="rotate(-90 698.9 207.8)">R460</text>
<text x="786.4" y="204.2" transform="rotate(-90 786.4 204.2)">960</text>
<text x="52.6" y="210.4">(TAPPING FOR PULLING OUT)</text>
<text x="278.7" y="214.5" transform="rotate(60 278.7 214.5)">960</text>
<text x="195.2" y="250.4" transform="rotate(85 195.2 250.4)">10°</text>
<text x="525.7" y="247.8" transform="rotate(-90 525.7 247.8)">942</text>
<text x="537.7" y="247.8" transform="rotate(-90 537.7 247.8)">930</text>
<text x="549.7" y="247.8" transform="rotate(-90 549.7 247.8)">910</text>
<text x="621.1" y="253.9" transform="rotate(-90 621.1 253.9)">900 ±0.3</text>
<text x="633.1" y="255.6" transform="rotate(-90 633.1 255.6)">928.9 ±0.1</text>
<text x="645.1" y="255.6" transform="rotate(-90 645.1 255.6)">933.9 ±0.1</text>
<text x="105.3" y="266.7" transform="rotate(82 105.3 266.7)">15°</text>
<text x="180.1" y="272.6" transform="rotate(75 180.1 272.6)">30°</text>
<text x="70.8" y="320">10</text>
<text x="70.8" y="324.9">12-</text>
<text x="82.9" y="324.9">8.6</text>
<text x="83.9" y="329.8">14</text>
<text x="93.2" y="329.8">9</text>
<text x="70.8" y="334.7">(等分)</text>
<text x="70.8" y="339.6">(EQUALLY SPACED)</text>
<text x="564.1" y="387.7" transform="rotate(44 564.1 387.7)">C1</text>
<text x="591.7" y="391.6" transform="rotate(-45 591.7 391.6)">C1</text>
<text x="611.6" y="390.5" transform="rotate(75 611.6 390.5)">30°</text>
<text x="564.3" y="417.6" transform="rotate(-60 564.3 417.6)">C2</text>
<text x="590.4" y="420.4">2</text>
<text x="589.2" y="432.5">16</text>
<text x="566" y="444.5">2</text>
<text x="576.1" y="444.5">33</text>
<text x="677.9" y="455.6">注記</text>
<text x="575.8" y="456.4">35</text>
<text x="589.6" y="456.4">11</text>
<text x="677.9" y="460.5">NOTE</text>
<text x="677.9" y="465.4">1) 荒加工後焼入焼戻し 硬さ HB212～248</text>
<text x="577.6" y="468.5">46</text>
<text x="682.3" y="470.4">QUENCH AND TEMPER AFTER ROUGH MACHINING</text>
<text x="686.7" y="475.3">HARDNESS HB212～248</text>
<text x="677.9" y="480.3">2) 油穴は十分に洗浄後盲栓の事</text>
<text x="682.3" y="485.2">PLUG IN AFTER CLEANED OIL HOLE SUFFICIENTLY</text>
<text x="717.3" y="529.8">S45C</text>
<text x="711.4" y="542.1">- kg</text>
<text x="735.6" y="542">27 kg</text>
<text x="769.5" y="549">リテーナ</text>
<text x="732.6" y="554.8">1:3</text>
<text x="769.5" y="555.2">RETAINER</text>
<text x="732.9" y="561.2">1:1</text>
</g>
<text font-size="4.2" x="739.9" y="568">YES</text>
<text font-size="4.1" fill="#808080" x="453.4" y="537.3">DETAILES</text>
<g font-size="4.1">
<text x="788" y="534.8">S.Tsuji</text>
<text x="804" y="535.4">T.Hattori</text>
</g>
<g font-size="3.9">
<text x="741" y="86">2</text>
<text x="742.1" y="97.4">2</text>
<text x="765.2" y="127.5">2</text>
<text x="694.5" y="137.9" transform="rotate(-90 694.5 137.9)">2</text>
<text x="720.7" y="133.1">2</text>
<text x="709.2" y="140.7" transform="rotate(-90 709.2 140.7)">2</text>
<text x="684.7" y="163.1">2</text>
<text x="694.5" y="164.5" transform="rotate(-90 694.5 164.5)">2</text>
<text x="709.8" y="162.6" transform="rotate(-90 709.8 162.6)">2</text>
<text x="496" y="247.7" transform="rotate(-90 496 247.7)">2</text>
<text x="511.7" y="246.7" transform="rotate(-90 511.7 246.7)">2</text>
<text x="113" y="271.4">1</text>
<text x="71.9" y="314.4">1</text>
<text x="559" y="522.8">凡例</text>
<text x="571" y="522.9">EXPLANATORY　NOTES</text>
</g>
<g font-size="3.9" fill="#00f">
<text x="203" y="256.5">1</text>
<text x="566.3" y="369.8">2</text>
</g>
<g font-size="3.8" fill="#00f">
<text x="752" y="541.8">16.06.30</text>
<text x="770" y="541.8">16.06.30</text>
</g>
<g font-size="3.8">
<text x="788" y="541.8">08.09.12</text>
<text x="806" y="541.8">08.06.30</text>
</g>
<g font-size="3.7" fill="#00f">
<text x="750" y="529.7">OGUCHI</text>
<text x="768" y="529.7">OGUCHI</text>
<text x="768" y="535.2">N.SAKAI</text>
</g>
<g font-size="3.5" fill="#808080">
<text x="465.9" y="504.7" transform="rotate(-90 465.9 504.7)">6.3S</text>
<text x="473.8" y="504.7" transform="rotate(-90 473.8 504.7)">6.3S</text>
<text x="452.6" y="513.3">R0.2</text>
<text x="479.1" y="513.5">R0.2</text>
<text x="465.8" y="516.1">R0.5</text>
<text x="479.7" y="517.3">6.3S</text>
</g>
<g font-size="3.5">
<text x="616" y="523.5">9</text>
<text x="620.5" y="527.8">- -</text>
<text x="620.5" y="522.9">- -</text>
<text x="638.2" y="522.9">-</text>
<text x="638.3" y="528">-</text>
<text x="659.6" y="527.8">-</text>
<text x="659.6" y="522.9">-</text>
<text x="675.5" y="527.8">-</text>
<text x="675.5" y="522.8">-</text>
<text x="686.8" y="527.8">-</text>
<text x="686.8" y="522.8">-</text>
<text x="710.7" y="522.7">材質 MATERIAL</text>
<text x="589.4" y="533">8</text>
<text x="597.1" y="533">90</text>
<text x="616" y="528.5">8</text>
<text x="616" y="533.5">7</text>
<text x="620.5" y="532.8">- -</text>
<text x="638.3" y="533.1">-</text>
<text x="659.6" y="532.8">-</text>
<text x="675.5" y="532.8">-</text>
<text x="686.8" y="532.8">-</text>
<text x="616" y="538.5">6</text>
<text x="620.5" y="537.8">- -</text>
<text x="638.3" y="538.2">-</text>
<text x="659.6" y="537.8">-</text>
<text x="675.5" y="537.8">-</text>
<text x="686.8" y="537.8">-</text>
<text x="595.4" y="543">14</text>
<text x="616" y="543.5">5</text>
<text x="620.5" y="542.8">- -</text>
<text x="638.3" y="543.1">-</text>
<text x="659.6" y="542.9">-</text>
<text x="675.5" y="542.8">-</text>
<text x="686.8" y="542.8">-</text>
<text x="589.4" y="548">14</text>
<text x="616" y="548.5">4</text>
<text x="620.5" y="547.8">- -</text>
<text x="638.3" y="548.1">-</text>
<text x="659.5" y="547.9">-</text>
<text x="675.5" y="547.8">-</text>
<text x="686.8" y="547.8">-</text>
<text x="754.6" y="549.8">名称</text>
<text x="589.4" y="553">8</text>
<text x="594.3" y="553">30</text>
<text x="616" y="553.5">3</text>
<text x="620.5" y="557.8">- 12</text>
<text x="620.5" y="552.8">- -</text>
<text x="630.8" y="557.8">2016.06.30</text>
<text x="638.4" y="553">-</text>
<text x="651" y="557.8">EA275HA049M</text>
<text x="659.6" y="552.9">-</text>
<text x="675.5" y="552.8">-</text>
<text x="675.5" y="557.8">b</text>
<text x="686.8" y="552.8">-</text>
<text x="753.6" y="553.4">NAME</text>
<text x="589.4" y="563">8</text>
<text x="589.4" y="558">8</text>
<text x="616" y="558.5">2</text>
<text x="616" y="563.5">1</text>
<text x="620.5" y="562.8">- 3</text>
<text x="632.4" y="562.9">09.03.10</text>
<text x="651" y="562.8">EA275HA021M</text>
<text x="675.5" y="562.8">b</text>
<text x="681.6" y="562.8">Hattori</text>
<text x="750.1" y="562.3">品番</text>
<text x="589.4" y="568">8</text>
<text x="697.3" y="567.7">熱処理 HEAT TREATMENT:</text>
<text x="751.2" y="565.9">No.</text>
</g>
<g font-size="3.2">
<text x="624" y="24.2">This product is subject to all the applicable Japanese Foreign Exchange and</text>
<text x="624" y="28.2">Foreign Trade Law.</text>
</g>
<text font-size="2.9" fill="#00f" x="750" y="534.6">F.HORIUCHI</text>
<g font-size="2.8">
<text x="409.8" y="23.8">YAMAZAKI MAZAK Corporation has the property of this drawing and the design shown in it, any part of this drawing and design shall not be</text>
<text x="409.8" y="26.6">disclosed to any third party without prior permission of YAMAZAKI MAZAK,Corporation.</text>
<text x="624" y="31.9">本品は「外国為替及び外国貿易法」に該当しますので外国に輸出する場合には同法に基づく許可を必要とします。</text>
<text x="588.5" y="527.6">使用例　SAMPLE</text>
<text x="565.5" y="544.4">座グリ</text>
<text x="565.5" y="547.3">SPOT-FACE</text>
<text x="565.5" y="557.9">深サ指示</text>
<text x="565.5" y="560.7">DEPTH</text>
</g>
<g font-size="2.8" fill="#808080">
<text x="475.2" y="524.4">ECCENTRICITY</text>
<text x="476" y="527.2">:Max0.05mm</text>
</g>
<g font-size="2.5">
<text x="409.8" y="31.7">ヤマザキマザック株式会社はこの図面および図面に開示された技術情報に関する権利を所有し、当社の事前の許可なく、その全部又は一部を問わず第三者に開示してはならない。</text>
<text x="751.6" y="522.5">承認 APP'D</text>
<text x="769.6" y="522.5">検図 CHK'D</text>
<text x="786.9" y="522.5">設計 DESIGN</text>
<text x="803.9" y="522.5">製図 DRAWING</text>
<text x="588.4" y="537.1">8X90</text>
<text x="697.2" y="535">素材質量 MTRL MASS</text>
<text x="722.9" y="535">製品質量 PRDCT MASS</text>
<text x="700.6" y="547.5">仕上 FINISHING</text>
<text x="728.9" y="547.5">尺度 SCALE</text>
<text x="623.5" y="568.7">QT'Y</text>
<text x="623.6" y="566.2">個数</text>
<text x="635.8" y="566.2">年月日</text>
<text x="636.4" y="568.7">DATE</text>
<text x="654.2" y="566.2">変更票番号</text>
<text x="655.2" y="568.7">MOD. NO.</text>
<text x="673.6" y="568.7">TYPE</text>
<text x="674" y="566.2">種類</text>
<text x="685.7" y="568.7">SIGN</text>
<text x="685.9" y="566.2">署名</text>
<text x="787.4" y="572.4">THIRD ANGLE PROJECTION</text>
</g>
<g font-size="2.1">
<text x="555" y="526.3">記号</text>
<text x="564.8" y="527.3">内容 DESCRIPTION</text>
<text x="555" y="528.4">SYMBOL</text>
<text x="565.5" y="533.8">皿モミ</text>
<text x="565.5" y="535.9">COUNTERSINKING</text>
<text x="595" y="536.3">皿モミ</text>
<text x="595" y="538.4">COUNTERSINKING</text>
<text x="595" y="546.3">座グリ</text>
<text x="595" y="548.4">SPOT-FACE</text>
<text x="595" y="556.3">深サ30</text>
<text x="681.9" y="557.8">K.YOSHIKAWA</text>
<text x="595" y="558.4">DEPTH 30</text>
<text x="595" y="566.3">キリ（通シ）</text>
<text x="595" y="568.4">DRILL THROUGH</text>
<text x="556" y="572.1">変更種類 MOD.TYPE a:注文先指示 SUPPLIER b:設計変更 DESIGN c:誤記 ERROR d:記入漏 MISSING INFO e:工作都合 MACHINING f:材料都合 MAT'L</text>
<text x="698" y="572.1">指示のない角稜部は C０.２面取 CHAMFER THE UNSPECIFIED CORNERS &amp; EDGES AT C0.2</text>
</g>
</svg>
